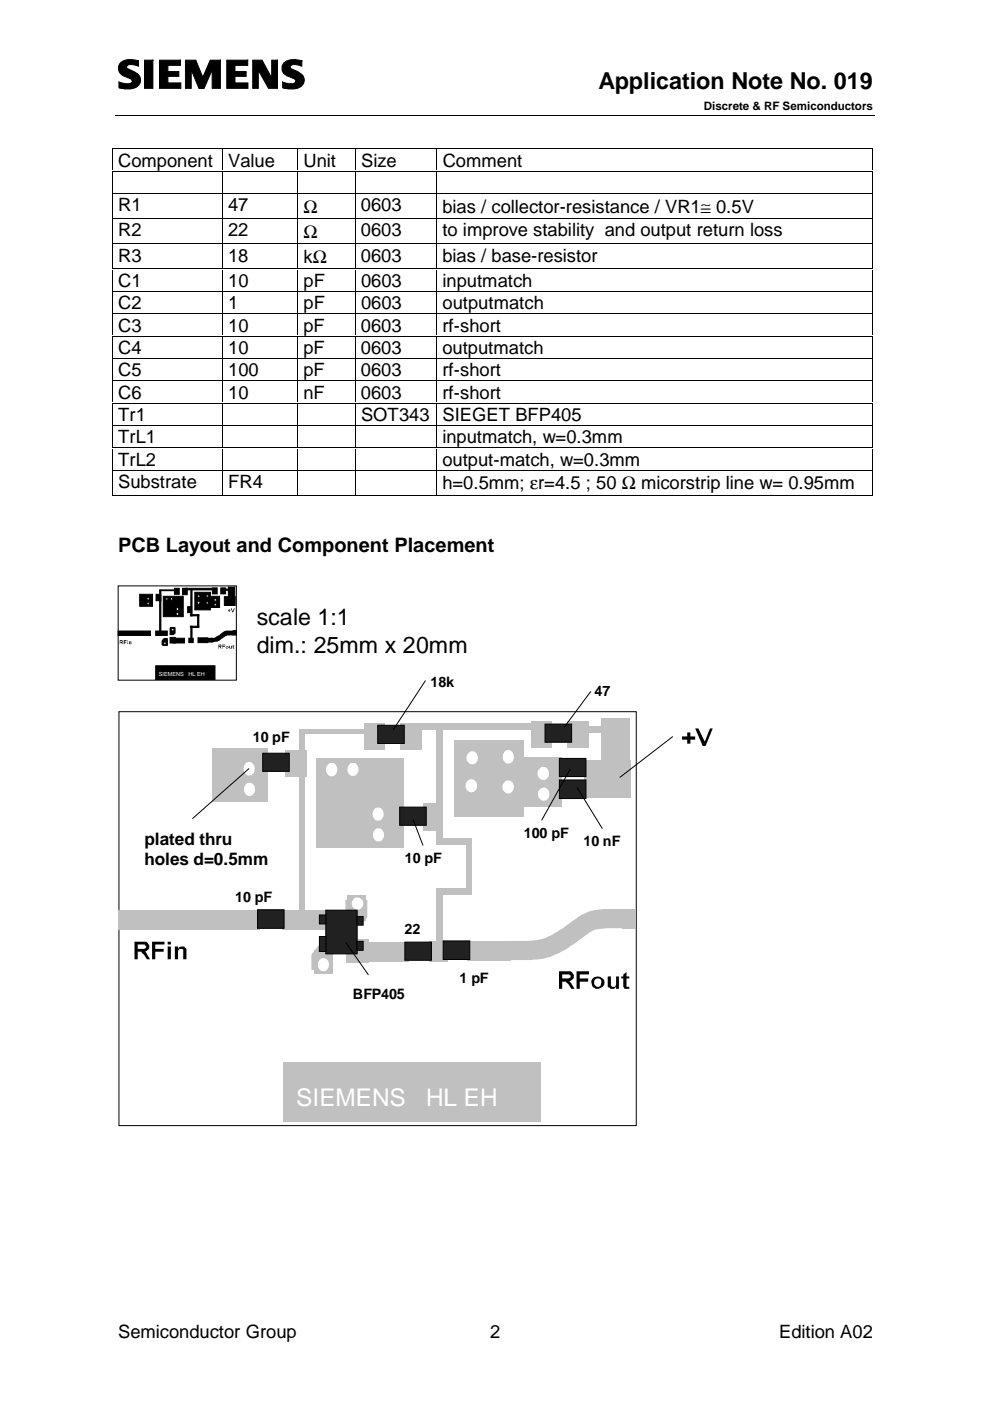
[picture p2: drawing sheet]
<svg xmlns="http://www.w3.org/2000/svg" width="210mm" height="297mm" viewBox="0 0 210 297" stroke-linecap="round" stroke-linejoin="round" font-family="sans-serif">
<path d="M25.6 13.3l.6-.4 1-.3 2.2 .3v1.1l-1-.3h-1l-.6 .3v.4l2.4 1.3 .5 .8 .1 .7a2.09 2.09 0 0 1-2.1 1.7h-1.3l-1.2-.3v-1.2l1.3 .4 1.1-.1a.52 .52 0 0 0 .5-.5 .52 .52 0 0 0-.4-.5l-1.8-.7-.7-.9a1.45 1.45 0 0 1 .3-1.7zM30.6 12.8h1.8v5.9h-1.8zM33.8 12.8h4.5v1.1h-2.7v1.3h2.3v1h-2.3v1.4h2.7v1.1h-4.5zM39.3 12.8h2.2l1.5 3.6 1.6-3.6h2.1v5.9h-1.7v-3.9l-1.7 4h-1.1l-1.7-4v3.9h-1.2zM48.1 12.8h4.4v1.1h-2.7v1.3h2.4v1h-2.4v1.4h2.8v1.1h-4.5zM53.6 12.8h2l2 3.7v-3.7h1.2v5.9h-1.9l-2.1-3.8v3.8h-1.2zM60.2 13.3l.6-.4 1.1-.3 2.1 .3v1.1l-.9-.3h-1l-.6 .3v.4l2.4 1.3 .5 .6 .1 .9a2.11 2.11 0 0 1-2.1 1.7h-1.3l-1.2-.3v-1.2l1.3 .4h1l.4-.3 .2-.3-.4-.5-1.7-.7-.6-.4-.3-.6a1.82 1.82 0 0 1 .4-1.7z" fill-rule="evenodd" fill="#000"/>
<g fill="none" stroke="#000" stroke-width=".21">
<path d="M25.6 13.3l.6-.4 1-.3 2.2 .3v1.1l-1-.3h-1l-.6 .3v.4l2.4 1.3 .5 .8 .1 .7a2.09 2.09 0 0 1-2.1 1.7h-1.3l-1.2-.3v-1.2l1.3 .4 1.1-.1a.52 .52 0 0 0 .5-.5 .52 .52 0 0 0-.4-.5l-1.8-.7-.7-.9a1.45 1.45 0 0 1 .3-1.7zM30.6 12.8h1.8v5.9h-1.8zM33.8 12.8h4.5v1.1h-2.7v1.3h2.3v1h-2.3v1.4h2.7v1.1h-4.5zM39.3 12.8h2.2l1.5 3.6 1.6-3.6h2.1v5.9h-1.7v-3.9l-1.7 4h-1.1l-1.7-4v3.9h-1.2zM48.1 12.8h4.4v1.1h-2.7v1.3h2.4v1h-2.4v1.4h2.8v1.1h-4.5zM53.6 12.8h2l2 3.7v-3.7h1.2v5.9h-1.9l-2.1-3.8v3.8h-1.2zM60.2 13.3l.6-.4 1.1-.3 2.1 .3v1.1l-.9-.3h-1l-.6 .3v.4l2.4 1.3 .5 .6 .1 .9a2.11 2.11 0 0 1-2.1 1.7h-1.3l-1.2-.3v-1.2l1.3 .4h1l.4-.3 .2-.3-.4-.5-1.7-.7-.6-.4-.3-.6a1.82 1.82 0 0 1 .4-1.7zM23.8 31.7v4.4M23.8 36.4v4.5M24 31.5h23M24 36.3h23M24.5 24.5h161"/>
<path d="M47.1 31.7v4.4M47.1 36.4v4.5M47.3 31.5h15.6M47.3 36.3h15.6M63 31.7v4.4M63 36.4v4.5M63.2 31.5h11.9M63.2 36.3h11.9M75.3 31.7v4.4M75.3 36.4v4.5M75.4 31.5h17M75.4 36.3h17"/>
<path d="M92.6 31.7v4.4M92.6 36.4v4.5M92.7 31.5h92.2M92.7 36.3h92.2M185 31.7v4.4M185 36.4v4.5M23.8 41.2v5M23.8 46.5v5M23.8 51.8v5.1M23.8 57.2v4.4M24 41h23M24 46.4h23"/>
<path d="M24 51.7h23M24 57h23M47.1 41.2v5M47.1 46.5v5M47.1 51.8v5.1M47.1 57.2v4.4M47.3 41h15.6M47.3 46.4h15.6M47.3 51.7h15.6M47.3 57h15.6M63 41.2v5M63 46.5v5"/>
<path d="M63 51.8v5.1M63 57.2v4.4M63.2 41h11.9M63.2 46.4h11.9M63.2 51.7h11.9M63.2 57h11.9M75.3 41.2v5M75.3 46.5v5M75.3 51.8v5.1M75.3 57.2v4.4M75.4 41h17M75.4 46.4h17"/>
<path d="M75.4 51.7h17M75.4 57h17M92.6 41.2v5M92.6 46.5v5M92.6 51.8v5.1M92.6 57.2v4.4M92.7 41h92.2M92.7 46.4h92.2M92.7 51.7h92.2M92.7 57h92.2M185 41.2v5M185 46.5v5"/>
<path d="M185 51.8v5.1M185 57.2v4.4M23.8 61.9v4.5M23.8 66.7v4.4M23.8 71.4v4.4M23.8 76.1v4.5M24 61.8h23M24 66.5h23M24 71.2h23M24 76h23M47.1 61.9v4.5M47.1 66.7v4.4"/>
<path d="M47.1 71.4v4.4M47.1 76.1v4.5M47.3 61.8h15.6M47.3 66.5h15.6M47.3 71.2h15.6M47.3 76h15.6M63 61.9v4.5M63 66.7v4.4M63 71.4v4.4M63 76.1v4.5M63.2 61.8h11.9M63.2 66.5h11.9"/>
<path d="M63.2 71.2h11.9M63.2 76h11.9M75.3 61.9v4.5M75.3 66.7v4.4M75.3 71.4v4.4M75.3 76.1v4.5M75.4 61.8h17M75.4 66.5h17M75.4 71.2h17M75.4 76h17M92.6 61.9v4.5M92.6 66.7v4.4"/>
<path d="M92.6 71.4v4.4M92.6 76.1v4.5M92.7 61.8h92.2M92.7 66.5h92.2M92.7 71.2h92.2M92.7 76h92.2M185 61.9v4.5M185 66.7v4.4M185 71.4v4.4M185 76.1v4.5M23.8 80.9v4.4M23.8 85.6v4.5"/>
<path d="M23.8 90.4v4.4M23.8 95.1v4.4M23.8 99.8v5.1M24 80.7h23M24 85.5h23M24 90.2h23M24 95h23M24 99.7h23M47.1 80.9v4.4M47.1 85.6v4.5M47.1 90.4v4.4M47.1 95.1v4.4"/>
<path d="M47.1 99.8v5.1M47.3 80.7h15.6M47.3 85.5h15.6M47.3 90.2h15.6M47.3 95h15.6M47.3 99.7h15.6M63 80.9v4.4M63 85.6v4.5M63 90.4v4.4M63 95.1v4.4M63 99.8v5.1M63.2 80.7h11.9"/>
<path d="M63.2 85.5h11.9M63.2 90.2h11.9M63.2 95h11.9M63.2 99.7h11.9M75.3 80.9v4.4M75.3 85.6v4.5M75.3 90.4v4.4M75.3 95.1v4.4M75.3 99.8v5.1M75.4 80.7h17M75.4 85.5h17M75.4 90.2h17"/>
<path d="M75.4 95h17M75.4 99.7h17M92.6 80.9v4.4M92.6 85.6v4.5M92.6 90.4v4.4M92.6 95.1v4.4M92.6 99.8v5.1M92.7 80.7h92.2M92.7 85.5h92.2M92.7 90.2h92.2M92.7 95h92.2M92.7 99.7h92.2"/>
<path d="M185 80.9v4.4M185 85.6v4.5M185 90.4v4.4M185 95.1v4.4M185 99.8v5.1M24 105h23M47.3 105h15.6M63.2 105h11.9M75.4 105h17M92.7 105h92.2M25.1 124.2h25v20h-25zM25.2 150.9h109.7v87.8h-109.7z"/>
</g>
<g fill="#000">
<path d="M23.7 31.4h.2v.2h-.2zM23.7 36.2h.2v.2h-.2zM47 31.4h.2v.2h-.2zM47 36.2h.2v.2h-.2zM62.9 31.4h.3v.2h-.3zM62.9 36.2h.3v.2h-.3zM75.2 31.4h.2v.2h-.2zM75.2 36.2h.2v.2h-.2zM92.4 31.4h.3v.2h-.3zM92.4 36.2h.3v.2h-.3zM184.9 31.4h.3v.2h-.3zM184.9 36.2h.3v.2h-.3z"/>
<path d="M23.7 40.9h.2v.2h-.2zM23.7 46.2h.2v.3h-.2zM23.7 51.6h.2v.2h-.2zM23.7 56.9h.2v.2h-.2zM47 40.9h.2v.2h-.2zM47 46.2h.2v.3h-.2zM47 51.6h.2v.2h-.2zM47 56.9h.2v.2h-.2zM62.9 40.9h.3v.2h-.3zM62.9 46.2h.3v.3h-.3zM62.9 51.6h.3v.2h-.3zM62.9 56.9h.3v.2h-.3z"/>
<path d="M75.2 40.9h.2v.2h-.2zM75.2 46.2h.2v.3h-.2zM75.2 51.6h.2v.2h-.2zM75.2 56.9h.2v.2h-.2zM92.4 40.9h.3v.2h-.3zM92.4 46.2h.3v.3h-.3zM92.4 51.6h.3v.2h-.3zM92.4 56.9h.3v.2h-.3zM184.9 40.9h.3v.2h-.3zM184.9 46.2h.3v.3h-.3zM184.9 51.6h.3v.2h-.3zM184.9 56.9h.3v.2h-.3z"/>
<path d="M23.7 61.7h.2v.2h-.2zM23.7 66.4h.2v.2h-.2zM23.7 71.1h.2v.2h-.2zM23.7 75.9h.2v.2h-.2zM47 61.7h.2v.2h-.2zM47 66.4h.2v.2h-.2zM47 71.1h.2v.2h-.2zM47 75.9h.2v.2h-.2zM62.9 61.7h.3v.2h-.3zM62.9 66.4h.3v.2h-.3zM62.9 71.1h.3v.2h-.3zM62.9 75.9h.3v.2h-.3z"/>
<path d="M75.2 61.7h.2v.2h-.2zM75.2 66.4h.2v.2h-.2zM75.2 71.1h.2v.2h-.2zM75.2 75.9h.2v.2h-.2zM92.4 61.7h.3v.2h-.3zM92.4 66.4h.3v.2h-.3zM92.4 71.1h.3v.2h-.3zM92.4 75.9h.3v.2h-.3zM184.9 61.7h.3v.2h-.3zM184.9 66.4h.3v.2h-.3zM184.9 71.1h.3v.2h-.3zM184.9 75.9h.3v.2h-.3z"/>
<path d="M23.7 80.6h.2v.2h-.2zM23.7 85.4h.2v.2h-.2zM23.7 90.1h.2v.2h-.2zM23.7 94.8h.2v.3h-.2zM23.7 99.6h.2v.2h-.2zM47 80.6h.2v.2h-.2zM47 85.4h.2v.2h-.2zM47 90.1h.2v.2h-.2zM47 94.8h.2v.3h-.2zM47 99.6h.2v.2h-.2zM62.9 80.6h.3v.2h-.3zM62.9 85.4h.3v.2h-.3z"/>
<path d="M62.9 90.1h.3v.2h-.3zM62.9 94.8h.3v.3h-.3zM62.9 99.6h.3v.2h-.3zM75.2 80.6h.2v.2h-.2zM75.2 85.4h.2v.2h-.2zM75.2 90.1h.2v.2h-.2zM75.2 94.8h.2v.3h-.2zM75.2 99.6h.2v.2h-.2zM92.4 80.6h.3v.2h-.3zM92.4 85.4h.3v.2h-.3zM92.4 90.1h.3v.2h-.3zM92.4 94.8h.3v.3h-.3z"/>
<path d="M92.4 99.6h.3v.2h-.3zM184.9 80.6h.3v.2h-.3zM184.9 85.4h.3v.2h-.3zM184.9 90.1h.3v.2h-.3zM184.9 94.8h.3v.3h-.3zM184.9 99.6h.3v.2h-.3zM23.7 104.9h.2v.2h-.2zM47 104.9h.2v.2h-.2zM62.9 104.9h.3v.2h-.3zM75.2 104.9h.2v.2h-.2zM92.4 104.9h.3v.2h-.3zM184.9 104.9h.3v.2h-.3z"/>
</g>
<g fill="#000" stroke="#000" stroke-width=".21">
<path d="M33 133.8h2.5v.9h-2.5z" fill-rule="evenodd"/>
<path d="M34.8 135.4h.7v1.3h-1.1v-.8z" fill-rule="evenodd"/>
<path d="M34.5 135.7h1v1.1h-1z" fill-rule="evenodd"/>
<path d="M36.1 133.3h1v.8l-.3 .5h-.7z" fill-rule="evenodd"/>
<path d="M36.1 135.1h1.1v1.2h-1.1z" fill-rule="evenodd"/>
</g>
<path d="M34.8 136.2h.3l.1 .2-.2 .4-.3-.4z" fill-rule="evenodd" fill="#fff" stroke="#000" stroke-width=".21"/>
<path d="M36.1 133h1v1.3h-1z" fill-rule="evenodd" fill="#000" stroke="#000" stroke-width=".21"/>
<path d="M36.4 133.3h.4v.4h-.4z" fill-rule="evenodd" fill="#fff" stroke="#000" stroke-width=".21"/>
<g fill="#000" stroke="#000" stroke-width=".21">
<path d="M29.6 126h2.7v2.5h-2.7z" fill-rule="evenodd"/>
<path d="M33.9 125.2h.2v8.9h-.2z" fill-rule="evenodd"/>
</g>
<g fill="#fff" stroke="#000" stroke-width=".21">
<path d="M31.2 127.7h.4l.1 .2-.3 .4-.3-.4z" fill-rule="evenodd"/>
<path d="M31.2 126.7h.4l.1 .2-.3 .4-.3-.4z" fill-rule="evenodd"/>
</g>
<g fill="#000">
<path d="M25.4 135.7l.6 .1 .1 .2-.2 .3 .3 .3-.6-.4h-.1l-.1 .4zM25.5 135.9v.2h.4v-.2z" fill-rule="evenodd"/>
<path d="M26.2 135.7h.6v.2h-.4v.2h.3v.1h-.3v.4h-.2z" fill-rule="evenodd"/>
<path d="M27 135.7l.1 .2zM27 136l.1 .6z" fill-rule="evenodd"/>
<path d="M27.3 136l.5 .1v.5h-.1v-.5h-.2v.5h-.2z" fill-rule="evenodd"/>
<path d="M46.3 136.7l.6 .1 .1 .1-.2 .4 .2 .2-.4-.3h-.2l-.1 .3zM46.4 136.8v.2h.4l-.1-.2z" fill-rule="evenodd"/>
<path d="M47.1 136.7h.6v.1h-.5v.2h.5v.2h-.5v.3z" fill-rule="evenodd"/>
<path d="M47.9 137.1l.2-.2 .4 .4-.5 .2-.2-.2zM48 137.1v.2l.2 .1 .1-.1-.1-.2z" fill-rule="evenodd"/>
<path d="M48.5 129.1h.2v.3h.2l-.2 .1v.2l-.4-.2 .2-.1z" fill-rule="evenodd"/>
<path d="M48.6 136.9h.2v.5h.2v-.5h.2v.6l-.6-.1z" fill-rule="evenodd"/>
<path d="M48.9 129h.2l.3 .6 .2-.6h.2l-.4 .8h-.1z" fill-rule="evenodd"/>
<path d="M49.3 136.9l.2-.1v.1h.2l-.2 .1v.4l.2 .1-.3-.1z" fill-rule="evenodd"/>
</g>
<g fill="#000" stroke="#000" stroke-width=".21">
<path d="M25.1 133.8h6.8v.9h-6.8z" fill-rule="evenodd"/>
<path d="M33.1 126h1v1.4h-1z" fill-rule="evenodd"/>
<path d="M34.6 126.4h4.3v4.3h-4.3z" fill-rule="evenodd"/>
<path d="M36.7 135.3h2.4v1h-2.4z" fill-rule="evenodd"/>
<path d="M40 135.3h1v.9h-1z" fill-rule="evenodd"/>
<path d="M40.5 132.8h.2v2.6h-.2z" fill-rule="evenodd"/>
<path d="M42 135.2h2v1h-2z" fill-rule="evenodd"/>
</g>
<g fill="#fff" stroke="#000" stroke-width=".21">
<path d="M37.4 129.9h.4v.5h-.4z" fill-rule="evenodd"/>
<path d="M37.4 128.9h.4v.5h-.4z" fill-rule="evenodd"/>
</g>
<g fill="#000" stroke="#000" stroke-width=".21">
<path d="M37 124.7h1v1.3h-1z" fill-rule="evenodd"/>
<path d="M38.7 124.7h1v1.4h-1z" fill-rule="evenodd"/>
<path d="M39.4 124.7h5.8v.4h-5.8z" fill-rule="evenodd"/>
<path d="M39.8 128.6h.8v1.3h-.8z" fill-rule="evenodd"/>
<path d="M40.4 132.8h1.8v.2h-1.8z" fill-rule="evenodd"/>
<path d="M40.4 130.3h1.8v.3h-1.8z" fill-rule="evenodd"/>
<path d="M40.5 125h.2v5.6h-.2z" fill-rule="evenodd"/>
<path d="M41.3 125.6h3.3v3.7h-3.3z" fill-rule="evenodd"/>
<path d="M41.9 130.4h.3v2.5h-.3z" fill-rule="evenodd"/>
<path d="M45 124.6h1v1.3h-1z" fill-rule="evenodd"/>
<path d="M46.8 124.6h1v1.3h-1z" fill-rule="evenodd"/>
<path d="M47.4 124.9h1.4v.3h-1.4z" fill-rule="evenodd"/>
<path d="M47.6 126.5h2.3v1.9h-2.3z" fill-rule="evenodd"/>
<path d="M48.4 124.5h1.4v2.8h-1.4z" fill-rule="evenodd"/>
<path d="M49.4 133.7h.7v.9h-.7z" fill-rule="evenodd"/>
</g>
<path d="M44 135.2l.9-.1 .4 .2 .6-.2-.4 .1 .9-.6-.1 .2 .2-.1 .6-.6 .1-.1-.1 .2 .4-.3h.2l-.3 .1-.2 .4 .2-.4 .4-.3h1.8v1l-1.5 .1 .1-.4-.1 .4-.4 .2 .1-.2-1.8 1.3h-.1l.1-.2-.9 .3h-1.1z" fill="#000"/>
<g fill="#fff" stroke="#000" stroke-width=".21">
<path d="M43.8 127.6h.3v.4h-.3z" fill-rule="evenodd"/>
<path d="M41.9 127.5h.4v.5h-.4z" fill-rule="evenodd"/>
<path d="M42 126.2h.3l.1 .2-.2 .4-.3-.4z" fill-rule="evenodd"/>
<path d="M43.8 126.2h.3v.4h-.3z" fill-rule="evenodd"/>
</g>
<path d="M33.9 125.1h3.9v.1h-3.9z" fill-rule="evenodd" fill="#000" stroke="#000" stroke-width=".21"/>
<g fill="#fff" stroke="#000" stroke-width=".21">
<path d="M35.2 126.8h.3v.4h-.3z" fill-rule="evenodd"/>
<path d="M36.2 126.8h.4v.4h-.4z" fill-rule="evenodd"/>
</g>
<path d="M44.4 126.4h2.2v2.4h-2.2z" fill-rule="evenodd" fill="#000" stroke="#000" stroke-width=".21"/>
<g fill="#fff" stroke="#000" stroke-width=".21">
<path d="M45.5 127.9h.3l.1 .3-.3 .3-.2-.3z" fill-rule="evenodd"/>
<path d="M45.5 126.9h.3l.1 .3-.3 .3-.2-.3z" fill-rule="evenodd"/>
</g>
<path d="M33 141.2h12.6v2.9h-12.6z" fill-rule="evenodd" fill="#000" stroke="#000" stroke-width=".21"/>
<g fill="#000">
<path d="M35.5 199.7h.7v.6h-.7zM35.5 200.7h.7v2.7h-.7z" fill-rule="evenodd"/>
<path d="M28.5 199.7h2.5a1.1 1.1 0 0 1 .7 1.1 1.1 1.1 0 0 1-1 1h.2l.9 1.6h-.7l-.5-.9-.6-.5v-.2h-.8v1.6h-.7zM29.2 200.3v.9h1.4l.4-.3v-.4h-.3v-.2z" fill-rule="evenodd"/>
<path d="M32.2 199.7h2.7v.6h-2v.9h1.8v.6h-1.8v1.6h-.7z" fill-rule="evenodd"/>
<path d="M37.1 200.7h.7v.5a1 1 0 0 1 1.3-.5l.4 .5v2.2h-.6v-2l-.3-.2h-.6l-.2 .4v1.8h-.7z" fill-rule="evenodd"/>
<path d="M118.5 205.9h2.5a1.55 1.55 0 0 1 .7 1.5l-1 .7 .4 .4 .7 1.2h-.7l-1.1-1.6h-.8v1.6h-.7zM119.2 206.6v.9h1.4l.4-.3v-.4h-.3v-.2z" fill-rule="evenodd"/>
<path d="M122.2 205.9h2.7v.7h-2v.9h1.8v.6h-1.8v1.6h-.7z" fill-rule="evenodd"/>
<path d="M125.7 207.4a1.45 1.45 0 0 1 1.7-.2 1.45 1.45 0 0 1 .7 1.6 1.44 1.44 0 0 1-2.5 .2 1.28 1.28 0 0 1 .1-1.6zM126.2 207.6a.87 .87 0 0 0-.1 1.2 .87 .87 0 0 0 1.2 .2l.2-1a.78 .78 0 0 0-1.3-.4z" fill-rule="evenodd"/>
<path d="M128.9 207h.6v2l.2 .2h.7l.2-.5v-1.7h.6v2.7h-.6v-.5l-.4 .5h-.8l-.1-.3-.4-.2z" fill-rule="evenodd"/>
<path d="M132.2 206.6l.6-.5v.9h.6v.5h-.6v1.7h.6v.5l-1.1-.1-.1-.4v-1.7h-.5v-.5h.5z" fill-rule="evenodd"/>
</g>
<g fill="#c0c0c0">
<path d="M73.2 190.8h4.7v3.7l-1.3 1.8h-3.4z" fill-rule="evenodd"/>
<path d="M73.5 199.1h4.8v5h-4.8z" fill-rule="evenodd"/>
<path d="M67.8 200.2h2.8v5.5h-4.6v-3.3z" fill-rule="evenodd"/>
<path d="M59.9 193h10.7v4.1h-10.7z" fill-rule="evenodd"/>
<path d="M66.7 201.5h3.9v5h-3.9z" fill-rule="evenodd"/>
<path d="M73.7 189.8h3.9v5.4h-3.9z" fill-rule="evenodd"/>
</g>
<path d="M74.9 190.7a1.25 1.25 0 0 1 1.8 0 1.25 1.25 0 0 1 0 1.8 1.25 1.25 0 0 1-1.8 0 1.33 1.33 0 0 1 0-1.8z" fill-rule="evenodd" fill="#fff"/>
<g fill="#c0c0c0">
<path d="M63.5 155h1.3v39.3h-1.3z" fill-rule="evenodd"/>
<path d="M44.9 158.7h11.9v11.3h-11.9z" fill-rule="evenodd"/>
</g>
<g fill="#fff">
<path d="M52.1 166.4a1.16 1.16 0 0 1 1.4-.3 1.16 1.16 0 0 1 .6 1.3 1.2 1.2 0 0 1-1.2 1.4 1.2 1.2 0 0 1-1.2-1.4l.1-.6z" fill-rule="evenodd"/>
<path d="M52.3 161.6a1.41 1.41 0 0 1 1.6 .7 1.41 1.41 0 0 1-.2 1.7 1.16 1.16 0 0 1-1.5 .3 1.16 1.16 0 0 1-.6-1.3l.1-.6z" fill-rule="evenodd"/>
</g>
<g fill="#000">
<path d="M144.6 156.1h1.1v-.8h.7v.8h1v.7h-1v.9h-.7v-.9h-1.1z" fill-rule="evenodd"/>
<path d="M147.4 154.4h.7l1.3 2.8 1.1-2.8h.6l-1.5 3.8h-.6z" fill-rule="evenodd"/>
</g>
<g fill="#c0c0c0">
<path d="M90.9 199.6h4v4.3h-4z" fill-rule="evenodd"/>
<path d="M76.2 199.7h10.4v4.3h-10.4z" fill-rule="evenodd"/>
<path d="M92.4 188.7h1.4v11.3h-1.4z" fill-rule="evenodd"/>
<path d="M99.1 199.4h9.3v4.2h-9.3z" fill-rule="evenodd"/>
<path d="M25.1 193h30v4.1h-30z" fill-rule="evenodd"/>
<path d="M60.4 158.9h4.5v5.7h-4.5z" fill-rule="evenodd"/>
<path d="M67.1 160.7h18.5v19h-18.5z" fill-rule="evenodd"/>
</g>
<g fill="#fff">
<path d="M79.7 175.7a1.37 1.37 0 0 1 1.6 .6 1.37 1.37 0 0 1-.2 1.7 1.15 1.15 0 0 1-1.4 .3 1.15 1.15 0 0 1-.6-1.2l.1-.6z" fill-rule="evenodd"/>
<path d="M79.3 171.6a1.16 1.16 0 0 1 1.4-.3 1.16 1.16 0 0 1 .7 1.4 1.2 1.2 0 0 1-1.2 1.3 1.2 1.2 0 0 1-1.2-1.3l.1-.6z" fill-rule="evenodd"/>
</g>
<g fill="#c0c0c0">
<path d="M89.7 170.4h3.7v5.7h-3.7z" fill-rule="evenodd"/>
<path d="M131.8 192.7h3v4.2h-3z" fill-rule="evenodd"/>
<path d="M77.3 153.3h4.4v5.7h-4.4z" fill-rule="evenodd"/>
<path d="M84.8 153.3h4.5v5.7h-4.5z" fill-rule="evenodd"/>
<path d="M127.5 152.3h6.1v12.2h-6.1z" fill-rule="evenodd"/>
<path d="M123.1 153.9h6.2v1.4h-6.2z" fill-rule="evenodd"/>
<path d="M112.6 152.9h4.4v5.7h-4.4z" fill-rule="evenodd"/>
<path d="M120.4 152.9h4.5v5.7h-4.5z" fill-rule="evenodd"/>
<path d="M87.6 153.3h26v1.4h-26z" fill-rule="evenodd"/>
<path d="M123.9 161.1h9.8v8.1h-9.8z" fill-rule="evenodd"/>
<path d="M98.8 178h1.3v11.3h-1.3z" fill-rule="evenodd"/>
<path d="M92.4 188.4h7.6v1.4h-7.6z" fill-rule="evenodd"/>
<path d="M92.4 177.7h7.6v1.4h-7.6z" fill-rule="evenodd"/>
<path d="M92.4 154.2h1.4v24.8h-1.4z" fill-rule="evenodd"/>
<path d="M96.3 157h14.6v16.2h-14.6z" fill-rule="evenodd"/>
</g>
<path d="M106.7 200.1l.4-.4 1-.2 5-.1 1.7-.2h-.2l1-.3-.3 .2 1.4-.7 2.7-1.6 3.1-2.3 1.2-.7-.2 .1a7.8 7.8 0 0 1 4.1-1.1l5.1-.1a2.03 2.03 0 0 1 2.1 2.1 2.03 2.03 0 0 1-2.1 2h-4.2l-2.4 .3-1.2 .6-2.7 2.1-2.3 1.6-3 1.4-1.4 .4-2.8 .4h-4.6a2.02 2.02 0 0 1-1.9-1.3 2.02 2.02 0 0 1 .5-2.2z" fill="#c0c0c0"/>
<g fill="#fff">
<path d="M107.3 165.5a1.37 1.37 0 0 1 1.5 .7 1.37 1.37 0 0 1-.2 1.6 1.22 1.22 0 0 1-1.4 .3 1.22 1.22 0 0 1-.7-1.3l.1-.5z" fill-rule="evenodd"/>
<path d="M99 165.6a1.32 1.32 0 0 1 1.9 .1 1.32 1.32 0 0 1-.1 1.9 1.32 1.32 0 0 1-1.8-.1 1.32 1.32 0 0 1 0-1.9z" fill-rule="evenodd"/>
<path d="M99.3 159.7a1.15 1.15 0 0 1 1.4-.3 1.15 1.15 0 0 1 .6 1.2 1.24 1.24 0 0 1-1.2 1.5 1.24 1.24 0 0 1-1.2-1.5l.1-.5z" fill-rule="evenodd"/>
<path d="M106.9 159.4a1.16 1.16 0 0 1 1.4-.3 1.16 1.16 0 0 1 .7 1.4 1.21 1.21 0 0 1-1.2 1.4 1.21 1.21 0 0 1-1.2-1.4z" fill-rule="evenodd"/>
</g>
<path d="M63.5 154.5h17.1v1h-17.1z" fill-rule="evenodd" fill="#c0c0c0"/>
<g fill="#fff">
<path d="M69.5 162.2a1.17 1.17 0 0 1 1.4-.3 1.17 1.17 0 0 1 .6 1.3 1.24 1.24 0 0 1-1.2 1.4 1.24 1.24 0 0 1-1.2-1.4l.1-.5z" fill-rule="evenodd"/>
<path d="M74 162.2a1.16 1.16 0 0 1 1.4-.4 1.16 1.16 0 0 1 .6 1.4 1.2 1.2 0 0 1-1.2 1.3 1.2 1.2 0 0 1-1.2-1.3l.1-.6z" fill-rule="evenodd"/>
</g>
<path d="M109.7 160.5h9.5v10.5h-9.5z" fill-rule="evenodd" fill="#c0c0c0"/>
<g fill="#fff">
<path d="M114.5 167.4a1.16 1.16 0 0 1 1.4-.3 1.16 1.16 0 0 1 .6 1.3 1.23 1.23 0 0 1-1.2 1.4 1.23 1.23 0 0 1-1.3-1.4l.1-.6z" fill-rule="evenodd"/>
<path d="M114.4 163a1.16 1.16 0 0 1 1.4-.3 1.16 1.16 0 0 1 .6 1.3 1.23 1.23 0 0 1-1.2 1.4 1.23 1.23 0 0 1-1.2-1.4v-.6z" fill-rule="evenodd"/>
</g>
<path d="M60 225.2h54.7v12.6h-54.7z" fill="#c0c0c0"/>
<path d="M68.1 203.2a1.37 1.37 0 0 1 1.5 .6 1.37 1.37 0 0 1-.2 1.7 1.16 1.16 0 0 1-1.4 .3 1.16 1.16 0 0 1-.6-1.3l.1-.5z" fill-rule="evenodd" fill="#fff"/>
<g fill="#212121" stroke="#000" stroke-width=".21">
<path d="M69.1 193h6.6v9.2h-6.6z" fill-rule="evenodd"/>
<path d="M75.7 194.3h1.3v1.8h-1.3z" fill-rule="evenodd"/>
<path d="M75.7 199.6h1.3v1.9h-1.3z" fill-rule="evenodd"/>
<path d="M67.7 194h1.4v1.9h-1.4z" fill-rule="evenodd"/>
<path d="M67.7 198.6h1.4v3.1h-1.4z" fill-rule="evenodd"/>
<path d="M54.6 192.9h5.6v3.9h-5.6z" fill-rule="evenodd"/>
<path d="M85.8 199.7h5.7v3.9h-5.7z" fill-rule="evenodd"/>
<path d="M94 199.5h5.6v3.9h-5.6z" fill-rule="evenodd"/>
<path d="M84.7 171.1h5.7v3.9h-5.7z" fill-rule="evenodd"/>
<path d="M55.7 159.7h5.6v3.9h-5.6z" fill-rule="evenodd"/>
<path d="M80.1 153.8h5.6v3.8h-5.6z" fill-rule="evenodd"/>
<path d="M115.6 153.5h5.6v3.9h-5.6z" fill-rule="evenodd"/>
<path d="M118.6 160.8h5.6v3.9h-5.6z" fill-rule="evenodd"/>
<path d="M118.6 165.4h5.6v3.9h-5.6z" fill-rule="evenodd"/>
</g>
<path d="M90.2 144.4l-6.8 10.3M125.2 146.7l-5.6 7.5M142.6 156.2l-11.1 8.6M52.7 163l-11.8 10.5M87.6 173.8l2.1 5.4M120.9 163.1l-6 10.7M122.4 167.1l5.3 8.5M73.3 199.8l4.8 6.8" fill="none" stroke="#000" stroke-width=".21"/>
<g font-size="5.2" fill="#fff">
<text x="62.8" y="234.5">SIEMENS</text>
<text x="90.3" y="234.5">HL EH</text>
</g>
<text font-size="5" x="126.9" y="18.9">Application Note No. 019</text>
<g font-size="4.9">
<text x="54.4" y="132.4">scale 1:1</text>
<text x="54.4" y="138.4">dim.: 25mm x 20mm</text>
</g>
<text font-size="4.2" x="25.1" y="116.9">PCB Layout and Component Placement</text>
<g font-size="3.9">
<text x="25.1" y="35.3">Component</text>
<text x="48.4" y="35.3">Value</text>
<text x="64.4" y="35.3">Unit</text>
<text x="76.6" y="35.3">Size</text>
<text x="93.9" y="35.3">Comment</text>
<text x="25.1" y="44.8">R1</text>
<text x="48.4" y="44.8">47</text>
<text x="64.3" y="45.1">Ω</text>
<text x="76.5" y="44.8">0603</text>
<text x="93.8" y="45.1">bias / collector-resistance / VR1≅ 0.5V</text>
<text x="25.1" y="50.1">R2</text>
<text x="48.4" y="50.1">22</text>
<text x="64.3" y="50.4">Ω</text>
<text x="76.5" y="50.1">0603</text>
<text x="93.8" y="50.1">to improve stability and output return loss</text>
<text x="25.1" y="55.5">R3</text>
<text x="48.4" y="55.5">18</text>
<text x="64.3" y="55.8">kΩ</text>
<text x="76.5" y="55.5">0603</text>
<text x="93.8" y="55.5">bias / base-resistor</text>
<text x="25.1" y="60.8">C1</text>
<text x="25.1" y="65.5">C2</text>
<text x="48.4" y="60.8">10</text>
<text x="48.4" y="65.5">1</text>
<text x="64.4" y="60.8">pF</text>
<text x="64.4" y="65.5">pF</text>
<text x="76.5" y="60.8">0603</text>
<text x="76.6" y="65.5">0603</text>
<text x="93.8" y="60.8">inputmatch</text>
<text x="93.8" y="65.5">outputmatch</text>
<text x="25.1" y="70.3">C3</text>
<text x="48.4" y="70.3">10</text>
<text x="64.3" y="70.3">pF</text>
<text x="76.5" y="70.3">0603</text>
<text x="93.8" y="70.3">rf-short</text>
<text x="25.1" y="75">C4</text>
<text x="48.4" y="75">10</text>
<text x="64.3" y="75">pF</text>
<text x="76.5" y="75">0603</text>
<text x="93.8" y="75">outputmatch</text>
<text x="25.1" y="79.8">C5</text>
<text x="48.4" y="79.8">100</text>
<text x="64.3" y="79.8">pF</text>
<text x="76.5" y="79.8">0603</text>
<text x="93.8" y="79.8">rf-short</text>
<text x="25.1" y="84.5">C6</text>
<text x="25.1" y="89.3">Tr1</text>
<text x="48.4" y="84.5">10</text>
<text x="64.3" y="84.5">nF</text>
<text x="76.5" y="84.5">0603</text>
<text x="76.5" y="89.3">SOT343</text>
<text x="93.8" y="84.5">rf-short</text>
<text x="93.8" y="89.3">SIEGET BFP405</text>
<text x="25.1" y="94">TrL1</text>
<text x="93.8" y="94">inputmatch, w=0.3mm</text>
<text x="25.1" y="98.7">TrL2</text>
<text x="93.8" y="98.7">output-match, w=0.3mm</text>
<text x="25.1" y="103.5">Substrate</text>
<text x="48.4" y="103.5">FR4</text>
<text x="93.8" y="103.8">h=0.5mm; εr=4.5 ; 50 Ω micorstrip line w= 0.95mm</text>
<text x="25.1" y="283.7">Semiconductor Group</text>
<text x="103.9" y="283.7">2</text>
<text x="165.2" y="283.7">Edition A02</text>
</g>
<g font-size="3.6">
<text x="30.6" y="179.2">plated thru</text>
<text x="30.6" y="183.5">holes d=0.5mm</text>
</g>
<g font-size="3">
<text x="91.3" y="145.6">18k</text>
<text x="126.1" y="147.6">47</text>
<text x="53.6" y="157.3">10 pF</text>
<text x="111.1" y="177.7">100 pF</text>
<text x="123.7" y="179.5">10 nF</text>
<text x="85.8" y="183">10 pF</text>
<text x="49.9" y="191.3">10 pF</text>
<text x="85.8" y="198">22</text>
<text x="97.4" y="208.4">1 pF</text>
<text x="74.8" y="211.7">BFP405</text>
</g>
<text font-size="2.5" x="149.2" y="23.4">Discrete &amp; RF Semiconductors</text>
<g font-size="1.2" fill="#fff">
<text x="33.7" y="143.3">SIEMENS</text>
<text x="40" y="143.3">HL EH</text>
</g>
</svg>
